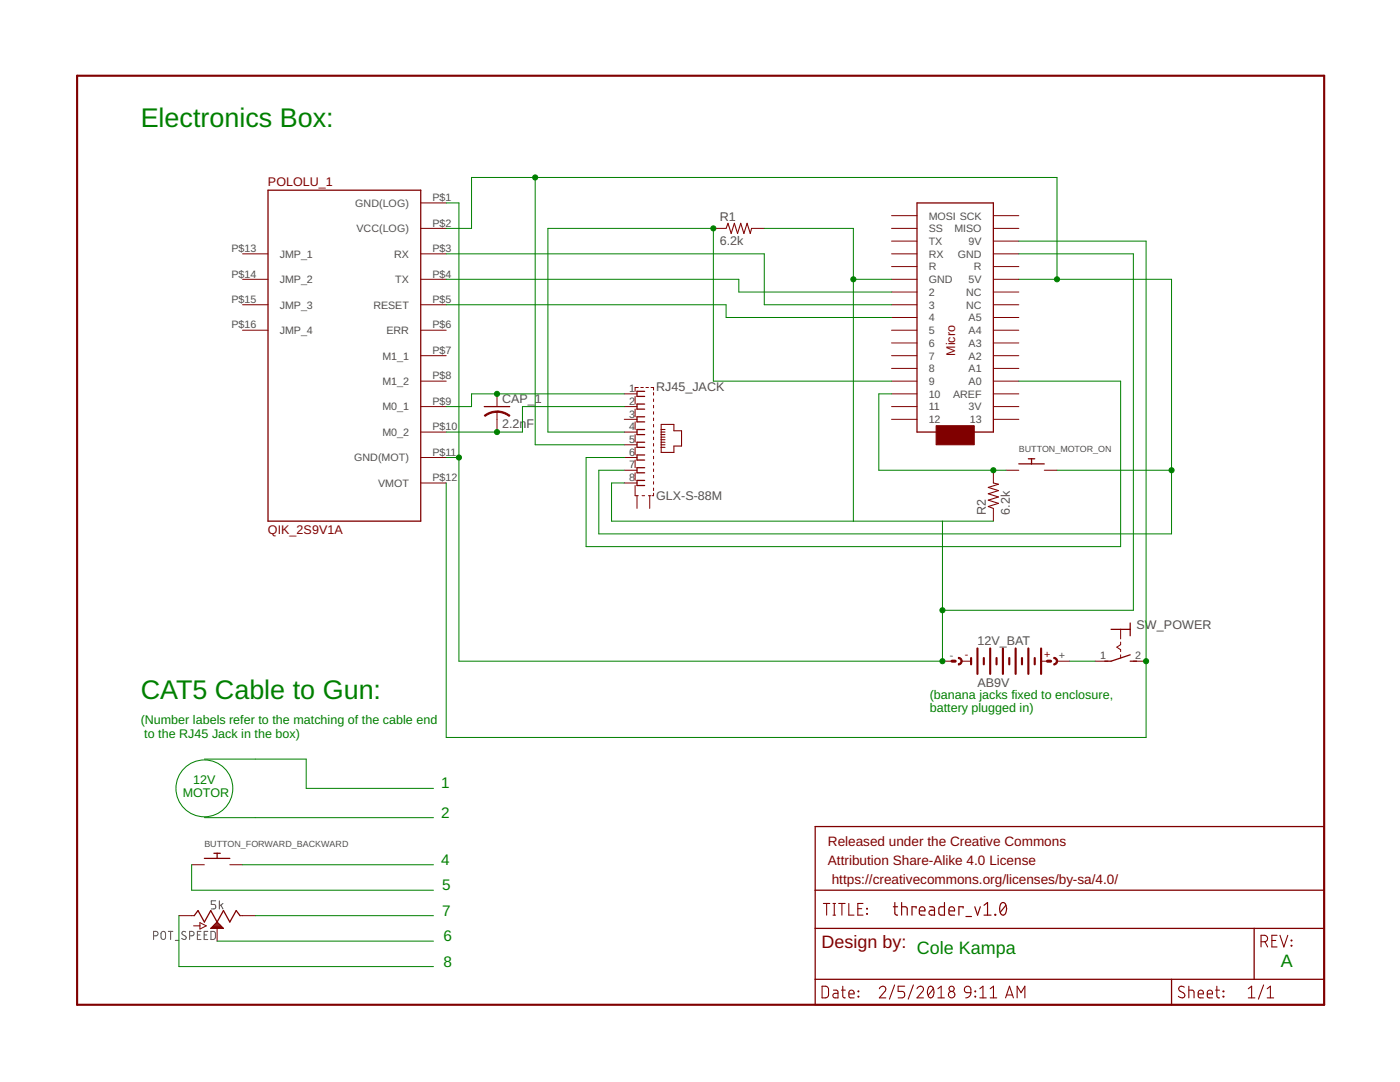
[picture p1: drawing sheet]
<svg xmlns="http://www.w3.org/2000/svg" width="279mm" height="216mm" viewBox="0 0 279 216" stroke-linecap="round" stroke-linejoin="round" font-family="sans-serif">
<g fill="none" stroke="#505050" stroke-width=".2">
<path d="M43.1 179.7h-.9v.8h.5a.46 .46 0 0 1 .4 .4 .46 .46 0 0 1-.4 .5h-.5M43.8 179.7v1.7M30.6 186.7h.5a.44 .44 0 0 0 .5-.4 .44 .44 0 0 0-.5-.5h-.5v1.7M32.3 186l.3-.2 .3 .2 .1 1a.46 .46 0 0 1-.4 .5 .46 .46 0 0 1-.5-.5v-.7zM33.6 185.8h.9M34.1 185.8v1.7M35 187.6h.7M37.1 186a.41 .41 0 0 0-.6-.1 .41 .41 0 0 0-.1 .5l.6 .4a.41 .41 0 0 1 0 .6 .41 .41 0 0 1-.6 0l-.1-.2M37.8 186.7h.5a.44 .44 0 0 0 .4-.4 .44 .44 0 0 0-.4-.5h-.5v1.7M39.4 186.6h.5M40.1 185.8h-.7v1.7h.7M40.7 186.6h.6"/>
<path d="M41.5 185.8h-.8v1.7h.8M42.1 185.8l.6 .1 .3 .2v1.1l-.3 .2-.6 .1zM44.1 180.6l.4 .8M44.5 180.3l-.7 .5"/>
</g>
<g fill="none" stroke="#800000" stroke-width=".42">
<path d="M15.4 15.1h248.9v185.4h-248.9zM193.8 131.3v1.3M195.1 129.4v5.1M196.3 131.3v1.3M197.6 129.4v5.1M198.9 131.3v1.3M200.2 129.4v5.1M201.4 131.3v1.3M202.7 129.4v5.1M204 131.3v1.3M205.2 129.4v5.1M206.5 131.3v1.3"/>
<path d="M207.8 129.4v5.1"/>
</g>
<g fill="none" stroke="#800000" stroke-width=".25">
<path d="M53.5 38h30.5v66h-30.5zM183 40.5h15.2v45.7h-15.2zM128.7 78.1h-1.6v1h1.6M96.6 81.1h5.1M128.7 80.6h-1.6v1h1.6M128.7 83.2h-1.6v1h1.6M128.7 85.7h-1.6v1h1.6M128.7 88.2h-1.6v1.1h1.6M128.7 90.8h-1.6v1h1.6M128.7 93.3h-1.6v1h1.6M128.7 95.9h-1.6v1h1.6M203.3 92.6h5.1"/>
<path d="M205.2 91.5h1.3M205.9 91.5v1.1M221.7 125.6h3.9M225.6 124.3v2.6M225.6 130.7l-3.9 1.2h-1.2M225.6 131.9h1.2M40.8 171.3h5.1M42.7 170.3h1.3M43.3 170.3v1M162.7 164.9h101.6v35.6h-101.6zM162.7 177.6h101.6M38.8 182.7l.7-1 1.3 2.3 1.3-2.3 1.2 2.3 1.3-2.3 1.3 2.3 1.2-2.3 .8 1"/>
<path d="M162.7 185.3h101.6M162.7 195.4h101.6M233.8 195.4v5.1M250.3 185.3v10.1"/>
</g>
<g fill="none" stroke="#800000" stroke-width=".21">
<path d="M144.9 45.6l.4-1 .6 2 .7-2 .6 2 .6-2 .7 2 .6-2 .6 2 .3-1M132 84.7h2.5v1.3h1.5v3h-1.5v1.3h-2.5zM132 85.7h.7M132 86.2h.7M132 86.7h.7M132 87.2h.7M132 87.7h.7M132 88.2h.7M132 88.8h.7M132 89.3h.7M198.2 96.4l1.1 .2-2.1 .7 2.1 .6-2.1 .6 2.1 .7-2.1 .6 2.1 .6-2.1 .7 1 .4M42.1 185.3l1.2-1.3 1.3 1.3z"/>
<path d="M42.2 185.1h2.2M42.4 184.9h1.8M42.6 184.7h1.5M42.8 184.6h1.1M42.9 184.4h.8M43.1 184.2h.4M43.3 184h.1M164.1 196.8h.8l.4 .4v1.5l-.4 .4h-.8zM164.3 180.3h1.3M165 180.3v2.3M166.2 180.3h.6M166.2 182.6h.6"/>
<path d="M166.3 197.6h.7l.2 .2v1.3h-.5a.46 .46 0 0 1-.5-.4 .46 .46 0 0 1 .5-.5h.5M166.5 180.3v2.3M167.4 180.3h1.3M167.9 197.6h.8M168 180.3v2.3M168.2 196.8v2.1l.5 .2M169.4 180.3v2.3h1M169.4 198.3h1.1a.54 .54 0 0 0-.4-.7 .54 .54 0 0 0-.7 .5l.1 .9 1 .1M171.2 181.3h.8M171.3 197.8l.1 .1zM171.3 198.8l.1 .1zM172.2 180.3h-1v2.3h1"/>
<path d="M173 181.3l.1 .1zM173 182.3l.1 .1zM175.5 197.3a.64 .64 0 0 1 .9-.5 .64 .64 0 0 1 .2 1l-1.1 1.3h1.3M178.5 196.5l-1 2.9M180.6 196.8h-1.4v1h.8a.66 .66 0 0 1 .6 .7 .66 .66 0 0 1-.6 .6h-.8M182.3 196.5l-1 2.9M183 197.3a.64 .64 0 0 1 .9-.5 .64 .64 0 0 1 .2 1l-1.1 1.3h1.3M185.4 197a.55 .55 0 0 1 .6-.2 .55 .55 0 0 1 .3 .6 1.32 1.32 0 0 1-.6 1.7 1.44 1.44 0 0 1-.3-2.1zM186.3 197.3l-1.1 1.3M187.2 199.1h1.3M187.2 197.3l.6-.5v2.3M192.6 197a.64 .64 0 0 1 .7-.2 .64 .64 0 0 1 .5 .6v.7h-.8a.62 .62 0 0 1-.4-1.1z"/>
<path d="M193.8 198.1l-.3 .7-.8 .3M194.6 198.8l.1 .1zM194.6 197.8l.1 .1zM195.5 199.1h1.3M195.5 197.3l.7-.5v2.3M197.6 199.1h1.3M197.6 197.3l.7-.5v2.3M200.7 199.1l.8-2.3 .7 2.3M200.9 198.5h1.2M203 199.1v-2.3l.8 1.3 .7-1.3v2.3M236.3 197a.58 .58 0 0 0-.8-.1 .58 .58 0 0 0 0 .9l.7 .3a.58 .58 0 0 1 .1 .9 .58 .58 0 0 1-.9 0l-.2-.2M237.3 197.6l.9 .1 .1 .3v1.1"/>
<path d="M237.3 196.8v2.3M239.1 198.3h1.1a.54 .54 0 0 0-.4-.7 .54 .54 0 0 0-.7 .5l.1 .9 1 .1M240.9 198.3h1.1a.54 .54 0 0 0-.4-.7 .54 .54 0 0 0-.7 .5l.1 .9 1 .1M242.6 197.6h.8M242.8 196.8v1.9l.3 .4h.3M244.1 198.8l.1 .1zM244.1 197.8l.1 .1zM249.1 199.1h1.3M249.1 197.3l.7-.5v2.3M251.7 187.9h.6a.65 .65 0 0 0 .7-.6 .65 .65 0 0 0-.7-.7h-.6v2.4M252.2 196.5l-1.1 2.9M252.5 187.9l.5 1.1"/>
<path d="M252.9 199.1h1.3M252.9 197.3l.6-.5v2.3M253.8 187.7h.8M254.9 186.6h-1.1v2.4h1.1M255.4 186.6l.8 2.4 .8-2.4M257.7 187.6l.1 .1zM257.7 188.6l.1 .2z"/>
<circle cx="189.9" cy="197.3" r=".52"/>
<circle cx="189.9" cy="198.5" r=".65"/>
</g>
<g fill="none" stroke="#800000" stroke-width=".23">
<path d="M178.3 180.9h.8M178.6 180.1v2.3l.5 .2M179.9 180.9l1 .1 .2 .3v1.3M179.9 180.1v2.5M182.8 181.2v-.3h-.8v1.7M183.5 181.8h1.1a.59 .59 0 0 0-.4-.9 .59 .59 0 0 0-.7 .6l.1 1 1 .1M185.5 180.9l.7 .1 .3 .2v1.4h-.6a.49 .49 0 0 1-.5-.5 .49 .49 0 0 1 .5-.5h.6M188.5 180.1v2.5l-1-.1-.1-.3 .1-1.2 1-.1M189.4 181.8h1.1a.59 .59 0 0 0-.4-.9 .59 .59 0 0 0-.7 .6l.1 1 1 .1M192.2 181.2v-.3h-.8v1.7M192.8 182.9h1.1M194.5 180.9l.6 1.7 .5-1.7"/>
<path d="M196.4 182.6h1.4M196.4 180.6l.7-.5v2.5M198.6 182.5h.1v.1h-.1zM199.8 180.3a.58 .58 0 0 1 .6-.2 .58 .58 0 0 1 .4 .6 1.45 1.45 0 0 1-.6 1.9 1.52 1.52 0 0 1-.4-2.3zM200.7 180.6l-1.1 1.4"/>
</g>
<g fill="none" stroke="#800000" stroke-width=".2">
<path d="M48.4 55.7h5.1M48.4 50.7h5.1M84 55.7h5M84 50.7h5M84 45.6h5M84 40.5h5M142.4 45.6h2.5M150 45.6h2.5M177.9 58.3h5.1M177.9 55.7h5.1M177.9 53.2h5.1M177.9 50.7h5.1"/>
<path d="M177.9 48.1h5.1M177.9 45.6h5.1M177.9 43h5.1M198.2 58.3h5.1M198.2 55.7h5.1M198.2 53.2h5.1M198.2 50.7h5.1M198.2 48.1h5.1M198.2 45.6h5.1M198.2 43h5.1M48.4 65.9h5.1M48.4 60.8h5.1"/>
<path d="M84 76.1h5M84 71h5M84 65.9h5M84 60.8h5M99.2 78.6v2.5M124.6 78.6h2.5M126.7 79.1v1.5M127.4 77.3h-.7v.8M127.9 77.3h.5M128.9 77.3h.5M129.9 77.3h.5v.5M130.4 78.3v.5"/>
<path d="M130.4 79.6v.5M177.9 78.6h5.1M177.9 76.1h5.1M177.9 73.5h5.1M177.9 71h5.1M177.9 68.4h5.1M177.9 65.9h5.1M177.9 63.4h5.1M177.9 60.8h5.1M198.2 78.6h5.1M198.2 76.1h5.1M198.2 73.5h5.1"/>
<path d="M198.2 71h5.1M198.2 68.4h5.1M198.2 65.9h5.1M198.2 63.4h5.1M198.2 60.8h5.1M84 81.1h5M84 86.2h5M84 91.3h5M84 96.4h5M99.2 82.1v4.1M124.6 83.7h2.5M124.6 81.1h2.5"/>
<path d="M124.6 86.2h2.5M124.6 91.3h2.5M124.6 96.4h2.5M124.6 93.8h2.5M124.6 88.8h2.5M126.7 96.9v2h.7M126.7 81.6v1.6M126.7 84.2v1.5M126.7 86.7v1.5M126.7 89.3v1.5M126.7 91.8v1.5M126.7 94.3v1.6"/>
<path d="M127.1 98.9v2.6M128.1 98.9h.6M129.4 98.9h.5M129.7 98.9v2.6M130.4 98.4v.5h-.2M130.4 80.9v.5M130.4 82.1v.6M130.4 83.4v.5M130.4 84.7v.5M130.4 86v.5M130.4 87.2v.5M130.4 88.5v.5"/>
<path d="M130.4 89.8v.5M130.4 91v.5M130.4 92.3v.5M130.4 93.6v.5M130.4 94.8v.6M130.4 96.1v.5M130.4 97.4v.5M177.9 83.7h5.1M177.9 81.1h5.1M198.2 83.7h5.1M198.2 81.1h5.1M198.2 93.8v2.6"/>
<path d="M200.8 93.8h2.5M208.4 93.8h2.5M198.2 101.5v2.5M188.1 131.9h2.5M191.9 131.9h1.9M207.8 131.9h1.2M210.9 131.9h2.6M218.6 131.9h2.5M223.6 125.6v1.9M223.6 128.1v.5l-.7 .5 .7 .5v.4M223.6 130.7v.6M226.2 131.9h2.5"/>
<path d="M38.2 172.6h2.6M45.9 172.6h2.5M35.7 182.7h3.1M38.6 184.7h1.3M39.9 184.1l1.3 .6-1.3 .7zM43.3 185.3v2.5M47.9 182.7h3"/>
</g>
<path d="M186.8 84.9h7.6v3.9h-7.6z" fill="#800000" stroke="#800000" stroke-width=".2"/>
<g fill="#800000" stroke="#800000" stroke-width=".2">
<path d="M210.3 131.2a.76 .76 0 0 1 .8 .7 .76 .76 0 0 1-.8 .8v-.3a.51 .51 0 0 0 .5-.5 .51 .51 0 0 0-.5-.5z" fill-rule="evenodd"/>
<path d="M191.3 131.2a.76 .76 0 0 1 .7 .7 .76 .76 0 0 1-.7 .8v-.3a.51 .51 0 0 0 .5-.5 .51 .51 0 0 0-.5-.5z" fill-rule="evenodd"/>
<path d="M99.2 82l1.4 .2 1.2 .7-.2 .2-1.4-.7-1-.1z" fill-rule="evenodd"/>
<path d="M96.6 82.9l1.3-.7 1.3-.2v.3l-1 .1-1.4 .7z" fill-rule="evenodd"/>
</g>
<path d="M190 131.9h.6M209 131.9h.7" fill="none" stroke="#800000" stroke-width=".61"/>
<g fill="none" stroke="#008000" stroke-width=".2">
<path d="M106.8 35.4v53.4h17.8M89 40.5h2.6v91.4h96.5v-27.9M89 55.7h58.4v2.6h30.5M89 45.6h5.1v-10.2h116.8v20.3M89 50.7h63.5v10.1h25.4M152.5 45.6h17.8v58.4M170.3 55.7h7.6M203.3 48.1h25.4v99.1h-139.7v-50.8M203.3 55.7h30.5v50.8h-114.3v-12.7h5.1M203.3 50.7h22.9v71.1h-38.1M89 60.8h55.9v2.6h33M124.6 78.6h-30.5v2.5h-5.1"/>
<path d="M177.9 76.1h-35.5v-30.5h-33.1v40.6h15.3M177.9 78.6h-2.5v15.2h25.4M203.3 76.1h20.3v33h-106.6v-17.8h7.6M89 91.3h2.6M124.6 96.4h-2.6v7.6h76.2M124.6 81.1h-20.3v5.1h-15.3M210.9 93.8h22.9M213.5 131.9h5.1M40.8 151.5h20.3v5.8h25.4M38.2 172.6v5h48.3M40.8 163.2h45.7M48.4 172.6h38.1"/>
<path d="M35.7 182.7v10.2h50.8M43.3 187.8h43.2M50.9 182.7h35.6"/>
<circle cx="40.8" cy="157.3" r="5.7"/>
</g>
<g fill="#008000" stroke="#008000" stroke-width=".2">
<circle cx="228.7" cy="131.9" r=".51"/>
<circle cx="210.9" cy="55.7" r=".51"/>
<circle cx="106.8" cy="35.4" r=".51"/>
<circle cx="233.8" cy="93.8" r=".51"/>
<circle cx="188.1" cy="121.8" r=".51"/>
<circle cx="188.1" cy="131.9" r=".51"/>
<circle cx="91.6" cy="91.3" r=".51"/>
<circle cx="170.3" cy="55.7" r=".51"/>
<circle cx="142.4" cy="45.6" r=".51"/>
<circle cx="198.2" cy="93.8" r=".51"/>
<circle cx="99.2" cy="78.6" r=".51"/>
<circle cx="99.2" cy="86.2" r=".51"/>
</g>
<g font-size="5.4" fill="#008000">
<text x="28.1" y="25.3">Electronics Box:</text>
<text x="28.1" y="139.5">CAT5 Cable to Gun:</text>
</g>
<text font-size="3.6" fill="#800000" x="164" y="189.1">Design by:</text>
<g font-size="3.6" fill="#008000">
<text x="183" y="190.3">Cole Kampa</text>
<text x="255.6" y="192.9">A</text>
</g>
<g font-size="3" fill="#008000">
<text x="88" y="157.3">1</text>
<text x="88" y="163.2">2</text>
<text x="88" y="172.6">4</text>
<text x="88.3" y="177.6">5</text>
<text x="88.3" y="182.7">7</text>
<text x="88.5" y="187.8">6</text>
<text x="88.5" y="192.9">8</text>
</g>
<g font-size="2.7" fill="#800000">
<text x="165.2" y="168.7">Released under the Creative Commons</text>
<text x="165.2" y="172.6">Attribution Share-Alike 4.0 License</text>
<text x="166" y="176.4">https://creativecommons.org/licenses/by-sa/4.0/</text>
</g>
<g font-size="2.5" fill="#800000">
<text x="53.5" y="37.2">POLOLU_1</text>
<text x="190.6" y="71" transform="rotate(-90 190.6 71)">Micro</text>
<text x="53.5" y="106.5">QIK_2S9V1A</text>
</g>
<g font-size="2.5" fill="#505050">
<text x="143.6" y="44.1">R1</text>
<text x="143.6" y="48.9">6.2k</text>
<text x="100.2" y="80.5">CAP_1</text>
<text x="130.9" y="78.1">RJ45_JACK</text>
<text x="100.2" y="85.3">2.2nF</text>
<text x="130.9" y="99.7">GLX-S-88M</text>
<text x="196.7" y="102.7" transform="rotate(-90 196.7 102.7)">R2</text>
<text x="201.5" y="102.7" transform="rotate(-90 201.5 102.7)">6.2k</text>
<text x="226.8" y="125.6">SW_POWER</text>
<text x="195.1" y="128.7">12V_BAT</text>
<text x="195.1" y="137">AB9V</text>
</g>
<g font-size="2.5" fill="#008000">
<text x="185.5" y="139.4">(banana jacks fixed to enclosure,</text>
<text x="185.5" y="142.1">battery plugged in)</text>
<text x="28.1" y="144.5">(Number labels refer to the matching of the cable end</text>
<text x="28.8" y="147.2">to the RJ45 Jack in the box)</text>
<text x="36.5" y="159.1">MOTOR</text>
<text x="38.6" y="156.4">12V</text>
</g>
<g font-size="2.1" fill="#505050">
<text x="70.9" y="41.3">GND(LOG)</text>
<text x="86.3" y="40.1">P$1</text>
<text x="71.1" y="46.3">VCC(LOG)</text>
<text x="86.3" y="45.2">P$2</text>
<text x="185.3" y="46.3">SS</text>
<text x="185.3" y="43.8">MOSI SCK</text>
<text x="190.5" y="46.3">MISO</text>
<text x="46.2" y="50.3">P$13</text>
<text x="55.8" y="51.4">JMP_1</text>
<text x="78.7" y="51.4">RX</text>
<text x="86.3" y="50.3">P$3</text>
<text x="185.3" y="54">R</text>
<text x="185.3" y="51.4">RX</text>
<text x="185.3" y="48.9">TX</text>
<text x="191.1" y="51.4">GND</text>
<text x="193.3" y="48.9">9V</text>
<text x="194.4" y="54">R</text>
<text x="46.2" y="55.4">P$14</text>
<text x="55.8" y="56.5">JMP_2</text>
<text x="78.9" y="56.5">TX</text>
<text x="86.3" y="55.4">P$4</text>
<text x="185.3" y="59">2</text>
<text x="185.3" y="56.5">GND</text>
<text x="192.8" y="59">NC</text>
<text x="193.3" y="56.5">5V</text>
<text x="46.2" y="60.5">P$15</text>
<text x="46.2" y="65.5">P$16</text>
<text x="55.8" y="61.6">JMP_3</text>
<text x="74.5" y="61.6">RESET</text>
<text x="86.3" y="60.5">P$5</text>
<text x="86.3" y="65.5">P$6</text>
<text x="185.3" y="64.1">4</text>
<text x="185.3" y="61.6">3</text>
<text x="192.8" y="61.6">NC</text>
<text x="193.3" y="64.1">A5</text>
<text x="55.8" y="66.7">JMP_4</text>
<text x="76.3" y="71.7">M1_1</text>
<text x="77.1" y="66.7">ERR</text>
<text x="86.3" y="70.6">P$7</text>
<text x="185.3" y="71.7">7</text>
<text x="185.3" y="69.2">6</text>
<text x="185.3" y="66.7">5</text>
<text x="193.3" y="66.7">A4</text>
<text x="193.3" y="69.2">A3</text>
<text x="193.3" y="71.7">A2</text>
<text x="76.3" y="76.8">M1_2</text>
<text x="86.3" y="75.7">P$8</text>
<text x="185.3" y="76.8">9</text>
<text x="185.3" y="74.3">8</text>
<text x="193.3" y="74.3">A1</text>
<text x="193.3" y="76.8">A0</text>
<text x="76.3" y="81.9">M0_1</text>
<text x="86.3" y="80.8">P$9</text>
<text x="125.6" y="78.2">1</text>
<text x="125.6" y="80.8">2</text>
<text x="125.6" y="83.3">3</text>
<text x="185.3" y="81.9">11</text>
<text x="185.3" y="79.4">10</text>
<text x="190.2" y="79.4">AREF</text>
<text x="193.3" y="81.9">3V</text>
<text x="76.3" y="87">M0_2</text>
<text x="86.3" y="85.9">P$10</text>
<text x="125.6" y="85.9">4</text>
<text x="125.6" y="88.4">5</text>
<text x="185.3" y="84.4">12</text>
<text x="193.5" y="84.4">13</text>
<text x="70.7" y="92.1">GND(MOT)</text>
<text x="86.3" y="90.9">P$11</text>
<text x="125.6" y="90.9">6</text>
<text x="125.6" y="93.5">7</text>
<text x="75.5" y="97.1">VMOT</text>
<text x="86.3" y="96">P$12</text>
<text x="125.6" y="96">8</text>
<text x="189.5" y="131.6">-</text>
<text x="211.3" y="131.6">+</text>
<text x="219.6" y="131.6">1</text>
<text x="226.5" y="131.6">2</text>
</g>
<g font-size="2.1" fill="#800000">
<text x="192.5" y="131.3">-</text>
<text x="208.4" y="131.3">+</text>
</g>
<g font-size="1.8" fill="#505050">
<text x="203.3" y="90.3">BUTTON_MOTOR_ON</text>
<text x="40.8" y="169">BUTTON_FORWARD_BACKWARD</text>
</g>
</svg>
